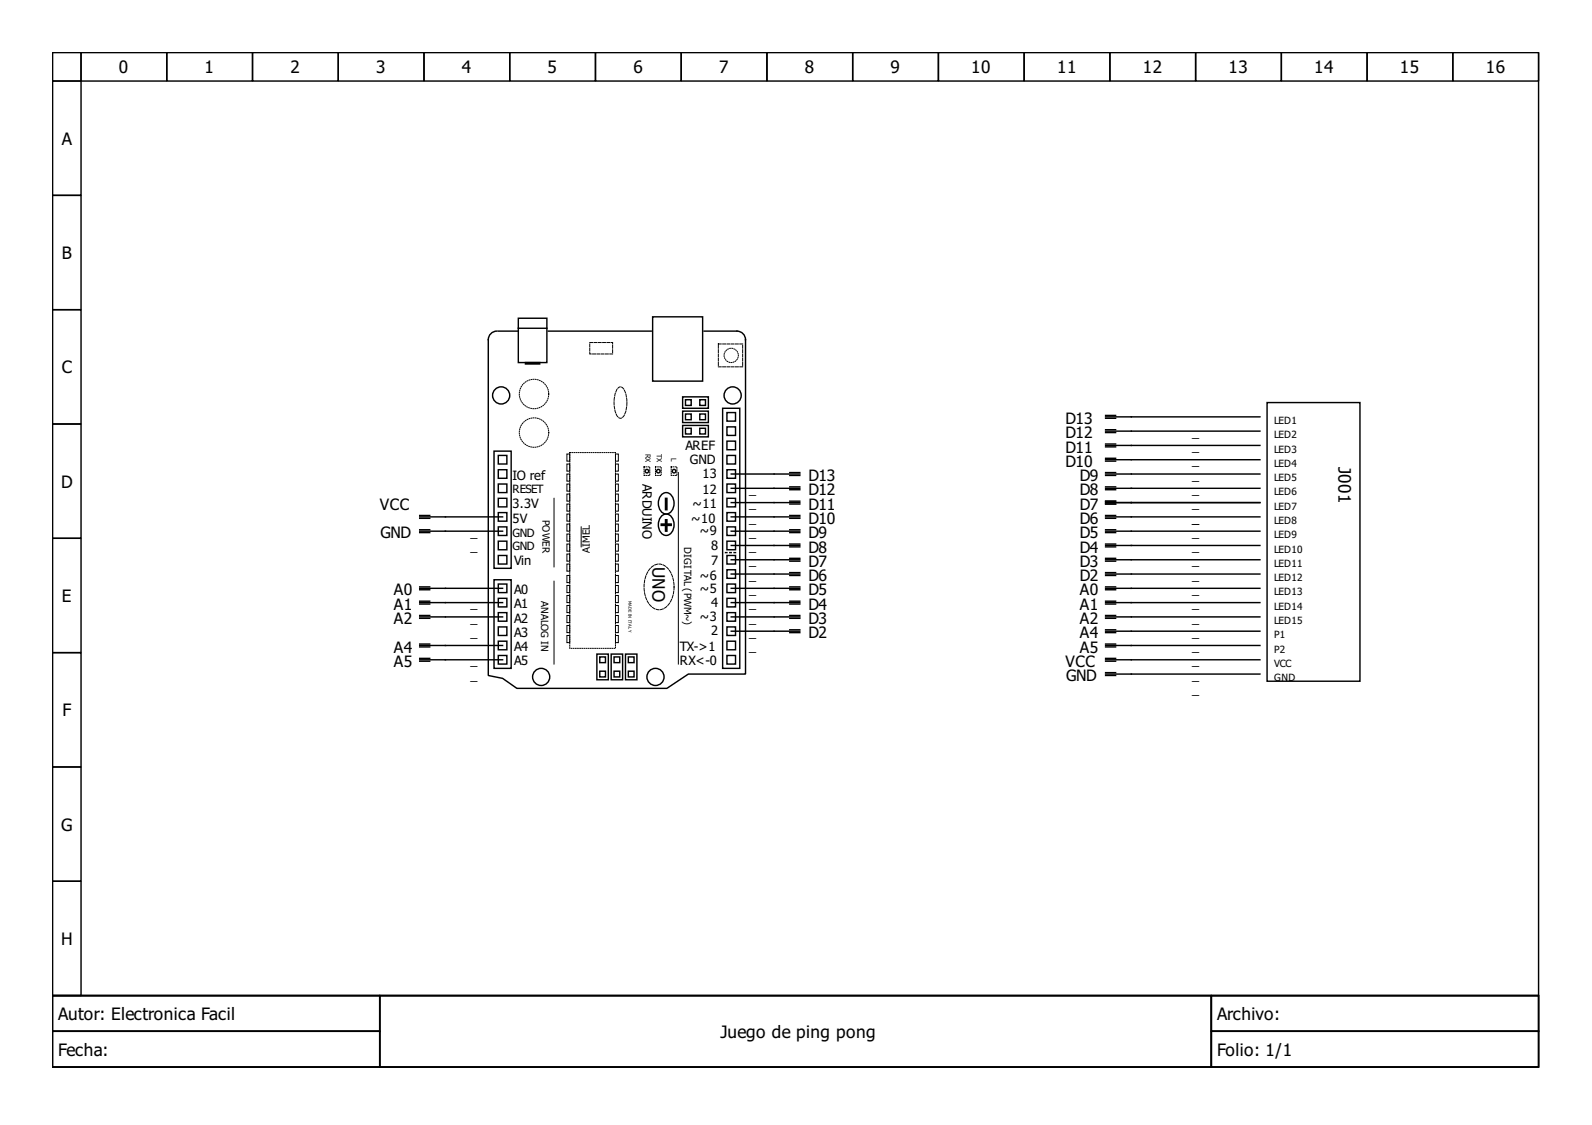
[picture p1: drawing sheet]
<svg xmlns="http://www.w3.org/2000/svg" width="297mm" height="210mm" viewBox="0 0 297 210" stroke-linecap="round" stroke-linejoin="round" font-family="sans-serif">
<g fill="none" stroke="#000" stroke-width=".27">
<path d="M9.8 9.8h277.3v176h-277.3zM9.8 9.8h5.3v5.3h-5.3zM9.8 15.1h5.3v21.4h-5.3zM15.1 9.8h16v5.3h-16zM31.1 9.8h16v5.3h-16zM47.1 9.8h16v5.3h-16zM63.1 9.8h16v5.3h-16zM79.1 9.8h16v5.3h-16zM95.1 9.8h16v5.3h-16zM111.1 9.8h16v5.3h-16zM127.1 9.8h16v5.3h-16zM143.1 9.8h16v5.3h-16z"/>
<path d="M159.1 9.8h16v5.3h-16zM175.1 9.8h16v5.3h-16zM191.1 9.8h16v5.3h-16zM207.1 9.8h16v5.3h-16zM223.1 9.8h16v5.3h-16zM239.1 9.8h16v5.3h-16zM255.1 9.8h16v5.3h-16zM271.1 9.8h16v5.3h-16zM9.8 36.5h5.3v21.3h-5.3zM9.8 57.8h5.3v21.3h-5.3zM96.7 59.4h5.3v8.2h-5.3zM121.8 59.1h9.3v12h-9.3z"/>
<path d="M9.8 79.1h5.3v21.3h-5.3zM92.7 61.8a1.6 1.6 0 0 0-1.6 1.6v62.6l2.7 .6 2.6 1.8h28l4-2.6h10.7v-62.4a1.6 1.6 0 0 0-1.6-1.6h-6.1M93 61.8h3.7M96.7 61.2h5.3M98 67.6h2.7v.3h-2.7zM102.3 61.8h19.2M127.4 76.7h4.8v2.1h-4.8zM127.4 74h4.8v2.2h-4.8zM127.4 79.4h4.8v2.1h-4.8zM127.9 77.2h1.1v1.1h-1.1zM127.9 79.9h1.1v1.1h-1.1zM127.9 74.6h1.1v1h-1.1z"/>
<path d="M130.6 74.6h1v1h-1zM130.6 77.2h1v1.1h-1zM130.6 79.9h1v1.1h-1zM134.8 76.2h3.2v48.5h-3.2zM135.6 79.6h1.6v1.6h-1.6zM135.6 77h1.6v1.6h-1.6zM206.3 77.8h28.8M206.3 78h1.9M206.3 77.5h1.9M236.4 75.1h17.3v52h-17.3zM78.3 96.4h15.5M78.3 99.1h15.5"/>
<path d="M78.3 99.4h1.9M78.3 98.8h1.9M78.3 96.7h1.9M78.3 96.2h1.9M92.2 84.2h3.2v21.8h-3.2zM93 93h1.6v1.6h-1.6zM93 90.3h1.6v1.6h-1.6zM93 95.6h1.6v1.6h-1.6zM93 87.6h1.6v1.6h-1.6zM93 85h1.6v1.6h-1.6zM93 98.3h1.6v1.6h-1.6zM123.4 97.8h1.8v.2h-1.8z"/>
<path d="M123.6 96.2a1.37 1.37 0 0 1 1.4-.1 1.37 1.37 0 0 1 .7 1.3 2 2 0 0 1-1.4 2.5 2.12 2.12 0 0 1-1-3.4zM123.6 92.2a1.37 1.37 0 0 1 1.4-.1 1.37 1.37 0 0 1 .7 1.3 2 2 0 0 1-1.4 2.5 2.12 2.12 0 0 1-1-3.4zM124.2 97h.2v2.1h-.2zM124.2 93h.2v2.1h-.2zM135.6 82.3h1.6v1.6h-1.6zM135.6 95.6h1.6v1.6h-1.6zM135.6 98.3h1.6v1.6h-1.6zM135.6 87.6h1.6v1.6h-1.6zM135.6 93h1.6v1.6h-1.6zM135.6 90.3h1.6v1.6h-1.6zM135.6 85h1.6v1.6h-1.6zM147.4 99.4h1.8"/>
<path d="M147.4 98.8h1.8M147.4 96.7h1.8M147.4 96.2h1.8M147.4 94h1.8M147.4 93.5h1.8M147.4 91.4h1.8M147.4 90.8h1.8M147.4 88.7h1.8M147.4 88.2h1.8M149.2 99.1h-12.8M149.2 96.4h-12.8M149.2 93.8h-12.8"/>
<path d="M149.2 91.1h-12.8M149.2 88.4h-12.8M206.3 99.1h28.8M206.3 96.4h28.8M206.3 93.8h28.8M206.3 91.1h28.8M206.3 88.4h28.8M206.3 85.8h28.8M206.3 83.1h28.8M206.3 80.4h28.8M206.3 99.4h1.9M206.3 98.8h1.9"/>
<path d="M206.3 96.7h1.9M206.3 96.2h1.9M206.3 94h1.9M206.3 93.5h1.9M206.3 91.4h1.9M206.3 90.8h1.9M206.3 88.7h1.9M206.3 88.2h1.9M206.3 86h1.9M206.3 85.5h1.9M206.3 83.4h1.9M206.3 82.8h1.9"/>
<path d="M206.3 80.7h1.9M206.3 80.2h1.9M9.8 100.4h5.3v21.4h-5.3zM78.3 109.8h15.5M78.3 112.4h15.5M78.3 115.1h15.5M78.3 115.4h1.9M78.3 114.8h1.9M78.3 112.7h1.9M78.3 112.2h1.9M78.3 110h1.9M78.3 109.5h1.9"/>
<path d="M92.2 108.2h3.2v16.5h-3.2zM93 111.6h1.6v1.6h-1.6zM93 117h1.6v1.6h-1.6zM93 119.6h1.6v1.6h-1.6zM93 114.3h1.6v1.6h-1.6zM93 109h1.6v1.6h-1.6zM93 101h1.6v1.6h-1.6zM93 103.6h1.6v1.6h-1.6zM135.6 111.6h1.6v1.6h-1.6zM135.6 114.3h1.6v1.6h-1.6zM135.6 109h1.6v1.6h-1.6zM135.6 106.3h1.6v1.6h-1.6z"/>
<path d="M135.6 103.6h1.6v1.6h-1.6zM135.6 119.6h1.6v1.6h-1.6zM135.6 101h1.6v1.6h-1.6zM135.6 117h1.6v1.6h-1.6zM147.4 118h1.8M147.4 117.5h1.8M147.4 115.4h1.8M147.4 114.8h1.8M147.4 112.7h1.8M147.4 112.2h1.8M147.4 110h1.8M147.4 109.5h1.8"/>
<path d="M147.4 107.4h1.8M147.4 106.8h1.8M147.4 104.7h1.8M147.4 104.2h1.8M147.4 102h1.8M147.4 101.5h1.8M149.2 117.8h-12.8M149.2 115.1h-12.8M149.2 112.4h-12.8M149.2 109.8h-12.8M149.2 107.1h-12.8M149.2 104.4h-12.8"/>
<path d="M149.2 101.8h-12.8M206.3 117.8h28.8M206.3 115.1h28.8M206.3 112.4h28.8M206.3 109.8h28.8M206.3 107.1h28.8M206.3 104.4h28.8M206.3 101.8h28.8M206.3 118h1.9M206.3 117.5h1.9M206.3 115.4h1.9M206.3 114.8h1.9"/>
<path d="M206.3 112.7h1.9M206.3 112.2h1.9M206.3 110h1.9M206.3 109.5h1.9M206.3 107.4h1.9M206.3 106.8h1.9M206.3 104.7h1.9M206.3 104.2h1.9M206.3 102h1.9M206.3 101.5h1.9M9.8 121.8h5.3v21.3h-5.3zM78.3 120.4h15.5"/>
<path d="M78.3 123.1h15.5M78.3 123.4h1.9M78.3 122.8h1.9M78.3 120.7h1.9M78.3 120.2h1.9M93 122.3h1.6v1.6h-1.6zM111.4 122h2.1v4.8h-2.1zM111.9 125.2h1.1v1.1h-1.1zM111.9 122.6h1.1v1h-1.1zM114 122h2.2v4.8h-2.2zM114.6 125.2h1v1.1h-1zM114.6 122.6h1v1h-1z"/>
<path d="M116.7 122h2.1v4.8h-2.1zM117.2 122.6h1.1v1h-1.1zM117.2 125.2h1.1v1.1h-1.1zM135.6 122.3h1.6v1.6h-1.6zM206.3 125.8h28.8M206.3 123.1h28.8M206.3 120.4h28.8M206.3 126h1.9M206.3 125.5h1.9M206.3 123.4h1.9M206.3 122.8h1.9M206.3 120.7h1.9"/>
<path d="M206.3 120.2h1.9M9.8 143.1h5.3v21.3h-5.3zM9.8 164.4h5.3v21.4h-5.3zM9.8 185.8h277.3v13.3h-277.3zM9.8 185.8h61v6.6h-61zM9.8 192.4h61v6.7h-61zM70.8 185.8h155.2v13.3h-155.2zM226 185.8h61.1v6.6h-61.1zM226 192.4h61.1v6.7h-61.1z"/>
<circle cx="93.5" cy="73.8" r="1.6"/>
<circle cx="136.7" cy="73.8" r="1.6"/>
<circle cx="120.7" cy="87.9" r=".33"/>
<circle cx="122.8" cy="87.9" r=".33"/>
<circle cx="125.8" cy="87.9" r=".33"/>
<circle cx="101" cy="126.3" r="1.6"/>
<circle cx="122.3" cy="126.3" r="1.6"/>
</g>
<g fill="none" stroke="#000" stroke-width=".19">
<path d="M103.4 93v12.8M105.8 86.6h.5v1.3h-.5zM105.8 94h.5v1.4h-.5zM105.8 92.2h.5v1.3h-.5zM105.8 97.8h.5v1.3h-.5zM105.8 88.4h.5v1.4h-.5zM105.8 84.7h.5v1.3h-.5zM105.8 99.6h.5v1.4h-.5zM105.8 95.9h.5v1.3h-.5zM105.8 90.3h.5v1.3h-.5zM108.4 98.3v3.7M114.8 92.2h.6v1.3h-.6z"/>
<path d="M114.8 86.6h.6v1.3h-.6zM114.8 94h.6v1.4h-.6zM114.8 97.8h.6v1.3h-.6zM114.8 88.4h.6v1.4h-.6zM114.8 84.7h.6v1.3h-.6zM114.8 99.6h.6v1.4h-.6zM114.8 95.9h.6v1.3h-.6zM114.8 90.3h.6v1.3h-.6zM126.6 88.2v35.7M103.4 108.4v15.5M105.8 103.4h.5v1.3h-.5zM105.8 109.2h.5v1.4h-.5z"/>
<path d="M105.8 116.7h.5v1.3h-.5zM105.8 114.8h.5v1.4h-.5zM105.8 111.1h.5v1.3h-.5zM105.8 107.4h.5v1.3h-.5zM105.8 118.6h.5v1.3h-.5zM105.8 105.2h.5v1.4h-.5zM105.8 101.5h.5v1.3h-.5zM105.8 113h.5v1.3h-.5zM114.8 109.2h.6v1.4h-.6zM114.8 114.8h.6v1.4h-.6zM114.8 103.4h.6v1.3h-.6zM114.8 116.7h.6v1.3h-.6z"/>
<path d="M114.8 111.1h.6v1.3h-.6zM114.8 107.4h.6v1.3h-.6zM114.8 118.6h.6v1.3h-.6zM114.8 105.2h.6v1.4h-.6zM114.8 113h.6v1.3h-.6zM114.8 101.5h.6v1.3h-.6z"/>
</g>
<g fill="none" stroke="#000" stroke-width=".19" stroke-dasharray=".1 .3">
<path d="M106.3 84.4h8.5v36.6h-8.5zM120.2 87.1h1v1.6h-1zM122.3 87.1h1.1v1.6h-1.1zM125.2 87.1h1.1v1.6h-1.1z"/>
<circle cx="99.6" cy="73.5" r="2.75"/>
<circle cx="136.4" cy="66.3" r="1.33"/>
<circle cx="99.6" cy="80.7" r="2.75"/>
</g>
<path d="M135.4 103.1h2.1" fill="none" stroke="#000" stroke-width=".27" stroke-dasharray=".3 .5"/>
<path d="M110 63.9h4.3v2.1h-4.3zM115.5 72.3l.3-.1a1.58 1.58 0 0 1 1 1.4 5.1 5.1 0 0 1-.7 4.3l-.3 .1a1.58 1.58 0 0 1-1.1-1.4 5.1 5.1 0 0 1 .8-4.3zM134 64.2h4.6v4.2h-4.6zM121.4 106a2.13 2.13 0 0 1 3.5 .5 5.5 5.5 0 0 1-.8 6.9 2.16 2.16 0 0 1-3.1-.9 5.8 5.8 0 0 1 .4-6.5z" fill="none" stroke="#000" stroke-width=".19" stroke-dasharray=".5 .3"/>
<g font-size="3.2">
<text x="22.2" y="13.7">0</text>
<text x="38.2" y="13.7">1</text>
<text x="54.2" y="13.7">2</text>
<text x="70.2" y="13.7">3</text>
<text x="86.2" y="13.7">4</text>
<text x="102.2" y="13.7">5</text>
<text x="118.2" y="13.7">6</text>
<text x="134.2" y="13.7">7</text>
<text x="150.2" y="13.7">8</text>
<text x="166.2" y="13.7">9</text>
<text x="181.2" y="13.7">10</text>
<text x="197.2" y="13.7">11</text>
<text x="213.2" y="13.7">12</text>
<text x="229.2" y="13.7">13</text>
<text x="245.2" y="13.7">14</text>
<text x="261.2" y="13.7">15</text>
<text x="277.2" y="13.7">16</text>
<text x="11.5" y="27">A</text>
<text x="11.5" y="48.3">B</text>
<text x="11.5" y="69.6">C</text>
<text x="249.7" y="87.1" transform="rotate(90 249.7 87.1)">J001</text>
<text x="11.4" y="91">D</text>
<text x="121.8" y="105.8" transform="rotate(90 121.8 105.8)">UNO</text>
<text x="11.5" y="112.3">E</text>
<text x="11.7" y="133.6">F</text>
<text x="11.4" y="155">G</text>
<text x="11.4" y="176.3">H</text>
<text x="10.9" y="190.3">Autor: Electronica Facil</text>
<text x="227.1" y="190.3">Archivo:</text>
<text x="10.9" y="197">Fecha:</text>
<text x="134.4" y="193.6">Juego de ping pong</text>
<text x="227.1" y="197">Folio: 1/1</text>
</g>
<g font-size="2.9">
<text x="198.8" y="79.1">D13</text>
<text x="198.8" y="81.8">D12</text>
<text x="150.8" y="89.8">D13</text>
<text x="198.8" y="87.1">D10</text>
<text x="198.8" y="84.4">D11</text>
<text x="201.5" y="89.8">D9</text>
<text x="70.8" y="95.1">VCC</text>
<text x="150.8" y="95.1">D11</text>
<text x="150.8" y="92.4">D12</text>
<text x="201.5" y="95.1">D7</text>
<text x="201.5" y="92.4">D8</text>
<text x="71" y="100.4">GND</text>
<text x="150.8" y="100.4">D9</text>
<text x="150.8" y="97.8">D10</text>
<text x="201.5" y="100.4">D5</text>
<text x="201.5" y="97.8">D6</text>
<text x="150.8" y="105.8">D7</text>
<text x="150.8" y="103.1">D8</text>
<text x="201.5" y="105.8">D3</text>
<text x="201.5" y="103.1">D4</text>
<text x="73.5" y="111.1">A0</text>
<text x="73.5" y="113.8">A1</text>
<text x="150.8" y="113.8">D4</text>
<text x="150.8" y="111.1">D5</text>
<text x="150.8" y="108.4">D6</text>
<text x="201.5" y="113.8">A1</text>
<text x="201.5" y="111.1">A0</text>
<text x="201.5" y="108.4">D2</text>
<text x="73.5" y="116.4">A2</text>
<text x="150.8" y="119.1">D2</text>
<text x="150.8" y="116.4">D3</text>
<text x="201.5" y="119.1">A4</text>
<text x="201.5" y="116.4">A2</text>
<text x="73.5" y="121.8">A4</text>
<text x="73.5" y="124.4">A5</text>
<text x="198.8" y="124.4">VCC</text>
<text x="201.5" y="121.8">A5</text>
<text x="199" y="127.1">GND</text>
</g>
<g font-size="2.4">
<text x="127.9" y="83.9">AREF</text>
<text x="222.4" y="81.5">_</text>
<text x="95.6" y="89.5">IO ref</text>
<text x="128.7" y="86.6">GND</text>
<text x="131.1" y="89.2">13</text>
<text x="222.4" y="89.5">_</text>
<text x="222.4" y="86.8">_</text>
<text x="222.4" y="84.2">_</text>
<text x="95.6" y="94.8">3.3V</text>
<text x="119.9" y="90.3" transform="rotate(90 119.9 90.3)">ARDUINO</text>
<text x="129.2" y="94.8">~11</text>
<text x="131.1" y="92.2">12</text>
<text x="139.8" y="94.8">_</text>
<text x="139.8" y="92.2">_</text>
<text x="222.4" y="94.8">_</text>
<text x="222.4" y="92.2">_</text>
<text x="87.8" y="100.2">_</text>
<text x="95.6" y="97.5">5V</text>
<text x="129" y="97.5">~10</text>
<text x="130.6" y="99.9">~9</text>
<text x="139.8" y="100.2">_</text>
<text x="139.8" y="97.5">_</text>
<text x="222.4" y="100.2">_</text>
<text x="222.4" y="97.5">_</text>
<text x="87.8" y="102.8">_</text>
<text x="95.9" y="105.5">Vin</text>
<text x="132.7" y="102.6">8</text>
<text x="132.7" y="105.5">7</text>
<text x="139.8" y="105.5">_</text>
<text x="139.8" y="102.8">_</text>
<text x="222.4" y="105.5">_</text>
<text x="222.4" y="102.8">_</text>
<text x="87.8" y="113.5">_</text>
<text x="95.9" y="110.8">A0</text>
<text x="95.9" y="113.5">A1</text>
<text x="130.6" y="110.6">~5</text>
<text x="130.6" y="108.2">~6</text>
<text x="132.7" y="113.2">4</text>
<text x="139.8" y="113.5">_</text>
<text x="139.8" y="110.8">_</text>
<text x="139.8" y="108.2">_</text>
<text x="222.4" y="113.5">_</text>
<text x="222.4" y="110.8">_</text>
<text x="222.4" y="108.2">_</text>
<text x="87.8" y="116.2">_</text>
<text x="87.8" y="118.8">_</text>
<text x="95.9" y="118.8">A3</text>
<text x="95.9" y="116.2">A2</text>
<text x="130.6" y="115.9">~3</text>
<text x="132.7" y="118.6">2</text>
<text x="139.8" y="118.8">_</text>
<text x="139.8" y="116.2">_</text>
<text x="222.4" y="118.8">_</text>
<text x="222.4" y="116.2">_</text>
<text x="87.8" y="124.2">_</text>
<text x="95.9" y="124.2">A5</text>
<text x="95.9" y="121.5">A4</text>
<text x="126.8" y="121.5">TX-&gt;1</text>
<text x="126.8" y="124.2">RX&lt;-0</text>
<text x="139.8" y="121.5">_</text>
<text x="222.4" y="124.2">_</text>
<text x="222.4" y="121.5">_</text>
<text x="87.8" y="126.8">_</text>
<text x="222.4" y="129.5">_</text>
<text x="222.4" y="126.8">_</text>
</g>
<g font-size="2.1">
<text x="95.6" y="91.9">RESET</text>
<text x="95.6" y="100.2">GND</text>
<text x="95.6" y="102.6">GND</text>
</g>
<g font-size="1.9">
<text x="237.7" y="79.1">LED1</text>
<text x="237.7" y="81.8">LED2</text>
<text x="237.7" y="84.4">LED3</text>
<text x="237.7" y="87.1">LED4</text>
<text x="237.7" y="89.8">LED5</text>
<text x="237.7" y="92.4">LED6</text>
<text x="237.7" y="95.1">LED7</text>
<text x="101.2" y="97" transform="rotate(90 101.2 97)">POWER</text>
<text x="237.7" y="97.8">LED8</text>
<text x="237.7" y="100.4">LED9</text>
<text x="110" y="103.1" transform="rotate(-90 110 103.1)">AIMEL</text>
<text x="127.6" y="102" transform="rotate(90 127.6 102)">DIGITAL (PWM~)</text>
<text x="237.7" y="103.1">LED10</text>
<text x="237.7" y="105.8">LED11</text>
<text x="101" y="112.2" transform="rotate(90 101 112.2)">ANALOG IN</text>
<text x="237.7" y="108.4">LED12</text>
<text x="237.7" y="111.1">LED13</text>
<text x="237.7" y="113.8">LED14</text>
<text x="237.7" y="116.4">LED15</text>
<text x="237.7" y="119.1">P1</text>
<text x="237.7" y="121.8">P2</text>
<text x="237.7" y="124.4">VCC</text>
<text x="237.7" y="127.1">GND</text>
</g>
<g font-size="1.3">
<text x="120.4" y="84.7" transform="rotate(90 120.4 84.7)">RX</text>
<text x="122.6" y="84.7" transform="rotate(90 122.6 84.7)">TX</text>
<text x="125.2" y="85.5" transform="rotate(90 125.2 85.5)">L</text>
</g>
<text font-size=".8" x="117.2" y="112.2" transform="rotate(90 117.2 112.2)">MADE IN ITALY</text>
</svg>
